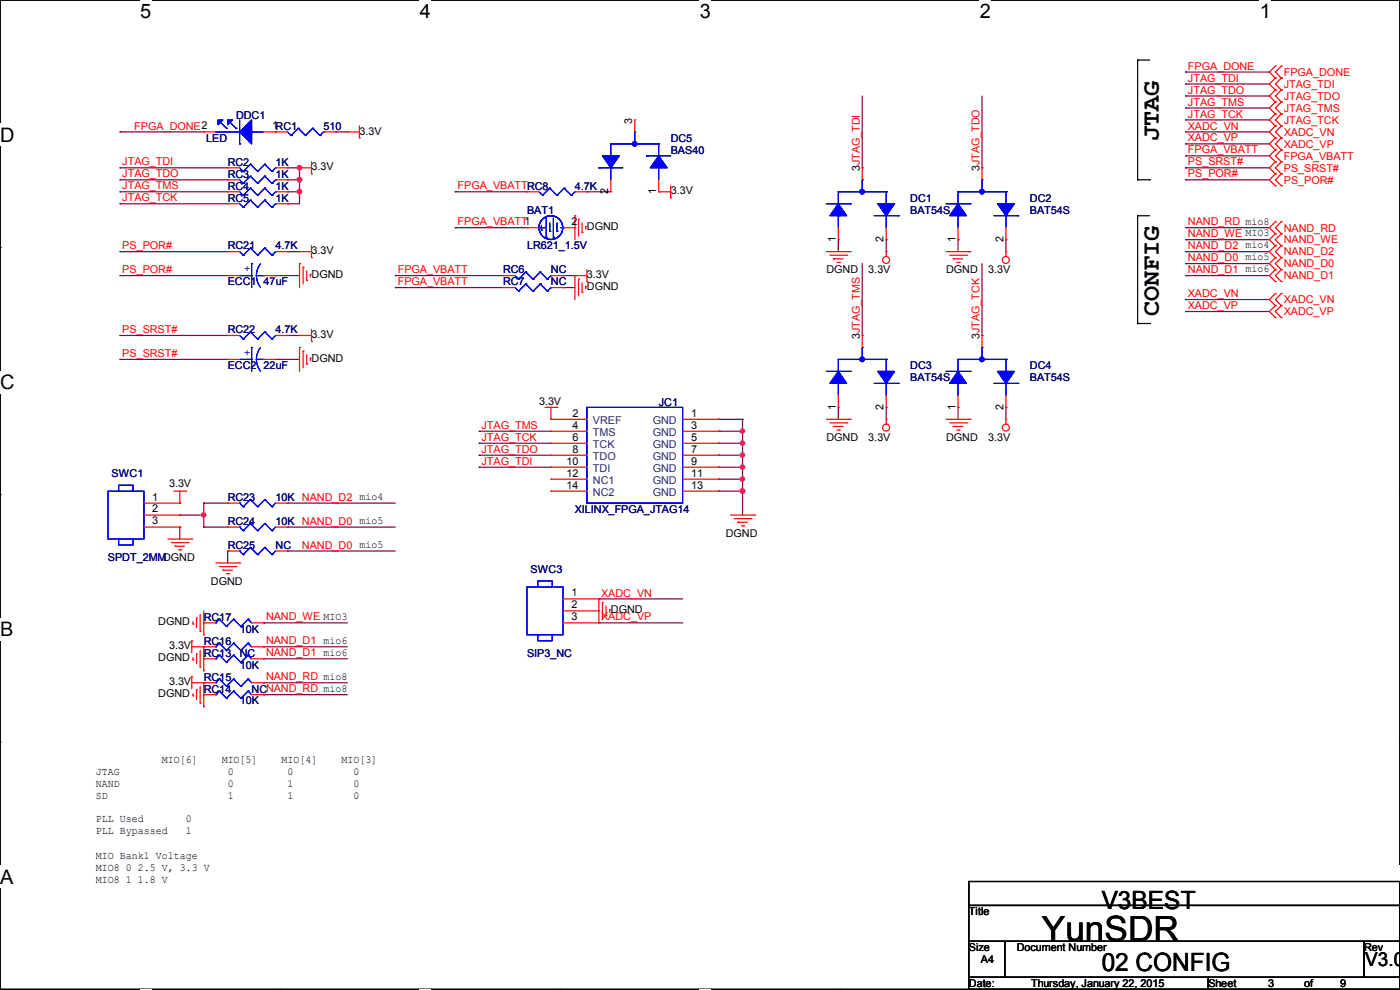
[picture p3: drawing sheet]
<svg xmlns="http://www.w3.org/2000/svg" width="297mm" height="210mm" viewBox="0 0 297 210" stroke-linecap="round" stroke-linejoin="round" font-family="sans-serif">
<path d="M0 0h297v209.8h-297z" fill="none" stroke="#000" stroke-width=".25"/>
<g fill="#fff">
<path d="M29.7 0h2.4v4.8h-2.4z"/>
<path d="M29.7 209.8h2.4v.2h-2.4z"/>
</g>
<path d="M59.4 0h.1M59.4 209.8h.1" fill="none" stroke="#000" stroke-width=".25"/>
<g fill="#fff">
<path d="M89.1 0h2.3v4.8h-2.3z"/>
<path d="M89.1 209.8h2.3v.2h-2.3z"/>
</g>
<path d="M118.8 0h.1M118.8 209.8h.1" fill="none" stroke="#000" stroke-width=".25"/>
<g fill="#fff">
<path d="M148.5 0h2.3v4.8h-2.3z"/>
<path d="M148.5 209.8h2.3v.2h-2.3z"/>
</g>
<path d="M178.2 0h.1M178.2 209.8h.1" fill="none" stroke="#000" stroke-width=".25"/>
<g fill="#fff">
<path d="M207.9 0h2.3v4.8h-2.3z"/>
<path d="M207.9 209.8h2.3v.2h-2.3z"/>
</g>
<path d="M237.6 0h.1M237.6 209.8h.1" fill="none" stroke="#000" stroke-width=".25"/>
<g fill="#fff">
<path d="M267.3 0h2.3v4.8h-2.3z"/>
<path d="M267.3 209.8h2.3v.2h-2.3z"/>
<path d="M0 26.2h3.1v4.8h-3.1z"/>
<path d="M0 78.7h3.1v4.7h-3.1z"/>
</g>
<path d="M0 52.5h.1M297 52.5h.1" fill="none" stroke="#000" stroke-width=".25"/>
<path d="M0 131.1h2.9v4.8h-2.9z" fill="#fff"/>
<path d="M0 104.9h.1M297 104.9h.1" fill="none" stroke="#000" stroke-width=".25"/>
<g fill="#fff">
<path d="M0 183.6h2.9v4.7h-2.9z"/>
<path d="M296.9 183.6h.1v4.7h-.1z"/>
</g>
<g fill="none" stroke="#000" stroke-width=".25">
<path d="M241.3 12.7h.1M241.3 12.7h2.6M241.3 12.7v25.4M241.3 38.1h.1M241.3 38.1h2.6M243.9 38.1h.1M241.3 45.8h.1M241.3 45.8v22.8M241.3 45.8h2.6M241.3 68.6h.1M241.3 68.6h2.6M243.9 68.6h.1"/>
<path d="M0 157.4h.1M297 157.4h.1M205.5 187h91.5v5.1h-91.5zM205.5 192.1h91.5v7.6h-91.5zM205.5 199.7h7.6v7.6h-7.6zM213.1 199.7h76.2v7.6h-76.2zM289.3 199.7h7.7v7.6h-7.7zM205.5 207.3h50.8v2.5h-50.8zM256.3 207.3h40.7v2.5h-40.7z"/>
</g>
<g fill="none" stroke="#800040" stroke-width=".25">
<path d="M251.5 17.8h.1M251.5 15.3h.1M251.5 17.8h17.8M251.5 15.3h17.8M25.4 28h.1M25.4 35.6h.1M25.4 38.1h.1M25.4 35.6h22.9M25.4 38.1h22.9M25.4 28h17.8M61 35.6h.1M61 38.1h.1"/>
<path d="M61 35.6h2.5M61 38.1h2.5M63.5 35.6h.1M63.5 38.1h.1M63.5 35.6v7.6h-2.5M71.2 28h.1M71.2 28h2.5M182.9 35.6h.1M182.9 20.4v15.2M208.3 35.6h.1M208.3 20.4v15.2M251.5 35.6h.1"/>
<path d="M251.5 38.1h.1M251.5 33.1h.1M251.5 28h.1M251.5 25.4h.1M251.5 30.5h.1M251.5 20.4h.1M251.5 22.9h.1M251.5 35.6h17.8M251.5 38.1h17.8M251.5 33.1h17.8M251.5 28h17.8M251.5 25.4h17.8"/>
<path d="M251.5 30.5h17.8M251.5 20.4h17.8M251.5 22.9h17.8M25.4 43.2h.1M25.4 40.7h.1M25.4 53.4h.1M25.4 58.5h.1M25.4 43.2h22.9M25.4 40.7h22.9M25.4 58.5h22.9M25.4 53.4h22.9M58.5 58.5h.1"/>
<path d="M58.5 58.5h5M61 40.7h.1M61 43.2h.1M61 53.4h.1M61 40.7h2.5M61 53.4h2.5M63.5 40.7h.1M83.9 58.5h.1M83.9 58.5h22.8M96.6 40.7h.1M96.6 48.3h.1M96.6 40.7h15.2"/>
<path d="M96.6 48.3h15.2M119.4 58.5h.1M119.4 58.5h2.6M124.5 40.7h.1M124.5 40.7h5.1M177.8 50.8h.1M177.8 50.8v2.6M182.9 55.9v15.3M188 50.8h.1M188 50.8v2.6M203.2 50.8h.1M203.2 50.8v2.6"/>
<path d="M208.3 55.9v15.3M213.4 50.8h.1M213.4 50.8v2.6M251.5 55.9h.1M251.5 53.4h.1M251.5 50.8h.1M251.5 58.5h.1M251.5 48.3h.1M251.5 58.5h17.8M251.5 53.4h17.8M251.5 48.3h17.8M251.5 55.9h17.8"/>
<path d="M251.5 50.8h17.8M25.4 71.2h.1M25.4 76.2h.1M25.4 76.2h22.9M25.4 71.2h22.9M58.5 76.2h.1M58.5 76.2h5M61 71.2h.1M61 71.2h2.5M83.9 61h.1M83.9 61h22.8M119.4 61h.1"/>
<path d="M119.4 61h2.6M182.9 71.2h.1M208.3 71.2h.1M251.5 63.5h.1M251.5 66.1h.1M251.5 63.5h17.8M251.5 66.1h17.8M101.6 91.5h.1M101.6 96.6h.1M101.6 94h.1M101.6 99.1h.1M101.6 91.5h15.3"/>
<path d="M101.6 96.6h15.3M101.6 99.1h15.3M101.6 94h15.3M152.4 88.9h.1M152.4 91.5h.1M152.4 96.6h.1M152.4 99.1h.1M152.4 94h.1M152.4 88.9h5.1M152.4 91.5h5.1M152.4 96.6h5.1M152.4 99.1h5.1"/>
<path d="M152.4 94h5.1M157.5 99.1h.1M157.5 88.9h.1M157.5 96.6h.1M157.5 94h.1M157.5 91.5h.1M157.5 88.9v20.4M177.8 86.4h.1M177.8 86.4v2.5M188 86.4h.1M188 86.4v2.5M203.2 86.4h.1"/>
<path d="M203.2 86.4v2.5M213.4 86.4h.1M213.4 86.4v2.5M38.1 111.8h.1M38.1 109.3h.1M38.1 111.8v2.5M38.1 109.3h5.1M43.2 106.7h.1M43.2 111.8h.1M43.2 109.3h.1M43.2 106.7h5.1M43.2 111.8h5.1"/>
<path d="M43.2 106.7v5.1M48.3 116.9h.1M48.3 116.9v2.5M61 106.7h.1M61 111.8h.1M61 116.9h.1M61 106.7h22.9M61 111.8h22.9M61 116.9h22.9M152.4 104.2h.1M152.4 101.6h.1M152.4 104.2h5.1"/>
<path d="M152.4 101.6h5.1M157.5 101.6h.1M157.5 104.2h.1M55.9 139.7h.1M55.9 137.2h.1M55.9 132.1h.1M55.9 139.7h17.8M55.9 137.2h17.8M55.9 132.1h17.8M127 127h.1M127 132.1h.1M127 132.1h17.8"/>
<path d="M127 127h17.8M55.9 147.4h.1M55.9 144.8h.1M55.9 147.4h17.8M55.9 144.8h17.8"/>
</g>
<g fill="#f0f" stroke="#f0f" stroke-width=".25">
<circle cx="157.5" cy="99.1" r=".49"/>
<circle cx="157.5" cy="104.2" r=".49"/>
<circle cx="157.5" cy="101.6" r=".49"/>
<circle cx="157.5" cy="96.5" r=".49"/>
<circle cx="157.5" cy="94" r=".49"/>
<circle cx="157.5" cy="91.5" r=".49"/>
<circle cx="63.5" cy="38.1" r=".49"/>
<circle cx="63.5" cy="35.6" r=".49"/>
<circle cx="63.5" cy="40.7" r=".49"/>
<circle cx="43.2" cy="109.2" r=".49"/>
</g>
<g fill="none" stroke="#f00" stroke-width=".25">
<path d="M270.6 14h.1M270.6 16.6h.1M270.6 19.1h.1M270.6 14l-1.3 1.3 1.3 1.3M270.6 16.6l-1.3 1.2 1.3 1.3M270.6 19.1l-1.3 1.3 1.3 1.2M271.8 16.6h.1M271.8 14h.1M271.8 19.1h.1M271.8 14l-1.2 1.3 1.2 1.3M271.8 16.6l-1.2 1.2 1.2 1.3M271.8 19.1l-1.2 1.3 1.2 1.2"/>
<path d="M43.2 28h.1M43.2 28h2.6M48.3 35.6h.1M48.3 38.1h.1M48.3 35.6h2.5M48.3 38.1h2.5M55.9 28h5.1M58.5 28h.1M58.5 35.6h2.5M58.5 38.1h2.5M61 35.6h.1M61 38.1h.1"/>
<path d="M63.5 35.6h.1M63.5 35.6h2.6M66.1 36.9h.1M66.1 34.3v2.6M68.6 28h2.6M71.2 28h.1M73.7 28h.1M73.7 28h2.5M76.2 29.3h.1M76.2 26.7v2.6M129.6 38.1v2.6M134.7 25.4h.1"/>
<path d="M134.7 25.4v2.6M139.7 38.1v2.6M142.3 39.4v2.6M182.9 35.6h.1M182.9 35.6v2.5M208.3 35.6h.1M208.3 35.6v2.5M270.6 34.3h.1M270.6 36.9h.1M270.6 39.4h.1M270.6 29.3h.1M270.6 31.8h.1"/>
<path d="M270.6 21.6h.1M270.6 24.2h.1M270.6 26.7h.1M270.6 34.3l-1.3 1.3 1.3 1.3M270.6 36.9l-1.3 1.2 1.3 1.3M270.6 29.3l-1.3 1.2 1.3 1.3M270.6 31.8l-1.3 1.3 1.3 1.2M270.6 21.6l-1.3 1.3 1.3 1.3M270.6 24.2l-1.3 1.2 1.3 1.3M270.6 26.7l-1.3 1.3 1.3 1.3M271.8 36.9h.1M271.8 34.3h.1"/>
<path d="M271.8 39.4h.1M271.8 31.8h.1M271.8 29.3h.1M271.8 21.6h.1M271.8 24.2h.1M271.8 26.7h.1M271.8 34.3l-1.2 1.3 1.2 1.3M271.8 36.9l-1.2 1.2 1.2 1.3M271.8 29.3l-1.2 1.2 1.2 1.3M271.8 31.8l-1.2 1.3 1.2 1.2M271.8 21.6l-1.2 1.3 1.2 1.3M271.8 24.2l-1.2 1.2 1.2 1.3"/>
<path d="M271.8 26.7l-1.2 1.3 1.2 1.3M48.3 53.4h.1M48.3 58.5h.1M48.3 40.7h.1M48.3 43.2h.1M48.3 53.4h2.5M48.3 58.5h2.5M48.3 40.7h2.5M48.3 43.2h2.5M55.9 58.5h2.6M58.5 58.5h.1M58.5 53.4h2.5"/>
<path d="M58.5 40.7h2.5M58.5 43.2h2.5M61 53.4h.1M61 40.7h.1M61 43.2h.1M63.5 55.9h.1M63.5 53.4h.1M63.5 53.4h2.6M63.5 55.9v5.1M64.3 56.7h.1M64.3 56.7v3.5M65.1 59.5h.1"/>
<path d="M65.1 57.4v2.1M65.8 58.2h.1M65.8 58.2v.5M66.1 54.7h.1M66.1 52.1v2.6M106.7 58.5h.1M106.7 58.5h2.6M111.8 48.3h.1M111.8 40.7h.1M111.8 40.7h2.5M111.8 48.3h2.5M116.9 58.5h2.5"/>
<path d="M119.4 58.5h.1M119.4 48.3h2.6M122 45.8h.1M122 58.5h.1M122 48.3h.1M122 45.8v5M122 58.5v5M122 58.5h2.5M122 40.7h2.5M122.7 46.5h.1M122.7 59.2h.1M122.7 46.5v3.6"/>
<path d="M122.7 59.2v3.6M123.5 49.3h.1M123.5 47.3v2M123.5 60v2M124.2 48h.1M124.2 48v.6M124.5 59.7h.1M124.5 40.7h.1M124.5 57.2v2.5M129.6 40.7h.1M139.7 40.7h.1M139.7 40.7h2.6"/>
<path d="M142.3 42h.1M175.3 53.4h5.1M176.1 54.1h3.5M176.8 54.9h.1M176.8 54.9h2.1M177.6 55.7h.5M177.8 50.8h.1M177.8 48.3v2.5M178.1 55.7h.1M179.6 54.1h.1M180.4 53.4h.1M188 53.4h.1"/>
<path d="M188 50.8h.1M188 48.3v2.5M188 53.4v1M200.7 53.4h5.1M201.5 54.1h3.5M202.2 54.9h.1M202.2 54.9h2.1M203 55.7h.5M203.2 50.8h.1M203.2 48.3v2.5M203.5 55.7h.1M205 54.1h.1"/>
<path d="M205.8 53.4h.1M213.4 53.4h.1M213.4 50.8h.1M213.4 48.3v2.5M213.4 53.4v1M270.6 57.2h.1M270.6 59.7h.1M270.6 49.6h.1M270.6 52.1h.1M270.6 47h.1M270.6 54.7h.1M270.6 57.2l-1.3 1.3 1.3 1.2"/>
<path d="M270.6 49.6l-1.3 1.2 1.3 1.3M270.6 47l-1.3 1.3 1.3 1.3M270.6 52.1l-1.3 1.3 1.3 1.3M270.6 54.7l-1.3 1.2 1.3 1.3M271.8 59.7h.1M271.8 57.2h.1M271.8 52.1h.1M271.8 49.6h.1M271.8 47h.1M271.8 54.7h.1M271.8 57.2l-1.2 1.3 1.2 1.2M271.8 49.6l-1.2 1.2 1.2 1.3"/>
<path d="M271.8 47l-1.2 1.3 1.2 1.3M271.8 52.1l-1.2 1.3 1.2 1.3M271.8 54.7l-1.2 1.2 1.2 1.3M48.3 76.2h.1M48.3 71.2h.1M48.3 71.2h2.5M48.3 76.2h2.5M55.9 76.2h2.6M58.5 76.2h.1M58.5 71.2h2.5M61 71.2h.1M63.5 73.7h.1"/>
<path d="M63.5 71.2h.1M63.5 73.7v5.1M63.5 71.2h2.6M64.3 74.5h.1M64.3 74.5v3.5M65.1 77.3h.1M65.1 75.2v2.1M65.8 76h.1M65.8 76v.5M66.1 72.4h.1M66.1 69.9v2.5M106.7 61h.1"/>
<path d="M106.7 61h2.6M116.9 61h2.5M119.4 61h.1M123.5 62h.1M124.2 60.7h.1M124.2 60.7v.6M182.9 71.2h.1M182.9 71.2v2.5M208.3 71.2h.1M208.3 71.2v2.5M270.6 62.3h.1M270.6 64.8h.1"/>
<path d="M270.6 67.4h.1M270.6 62.3l-1.3 1.2 1.3 1.3M270.6 64.8l-1.3 1.3 1.3 1.3M271.8 64.8h.1M271.8 62.3h.1M271.8 67.4h.1M271.8 62.3l-1.2 1.2 1.2 1.3M271.8 64.8l-1.2 1.3 1.2 1.3M115.6 86.4h2.6M116.9 88.9h.1M116.9 91.5h.1M116.9 94h.1"/>
<path d="M116.9 96.6h.1M116.9 99.1h.1M116.9 86.4v2.5M116.9 88.9h7.6M116.9 91.5h7.6M116.9 94h7.6M116.9 96.6h7.6M116.9 99.1h7.6M118.2 86.4h.1M144.8 88.9h7.6M144.8 91.5h7.6M144.8 94h7.6"/>
<path d="M144.8 96.6h7.6M144.8 99.1h7.6M152.4 88.9h.1M152.4 91.5h.1M152.4 94h.1M152.4 96.6h.1M152.4 99.1h.1M175.3 88.9h5.1M176.1 89.7h3.5M176.8 90.5h.1M176.8 90.5h2.1M177.6 91.2h.5"/>
<path d="M177.8 86.4h.1M177.8 83.9v2.5M178.1 91.2h.1M179.6 89.7h.1M180.4 88.9h.1M188 88.9h.1M188 86.4h.1M188 83.9v2.5M188 88.9v1.1M200.7 88.9h5.1M201.5 89.7h3.5M202.2 90.5h.1"/>
<path d="M202.2 90.5h2.1M203 91.2h.5M203.2 86.4h.1M203.2 83.9v2.5M203.5 91.2h.1M205 89.7h.1M205.8 88.9h.1M213.4 88.9h.1M213.4 86.4h.1M213.4 83.9v2.5M213.4 88.9v1.1M30.5 109.3h7.6"/>
<path d="M30.5 106.7h7.6M30.5 111.8h7.6M35.6 114.3h5.1M36.4 115.1h3.5M36.9 104.2h2.5M37.1 115.9h.1M37.1 115.9h2.1M37.9 116.6h.5M38.1 106.7h.1M38.1 109.3h.1M38.1 111.8h.1M38.1 104.2v2.5"/>
<path d="M38.4 116.6h.1M39.4 104.2h.1M39.9 115.1h.1M40.7 114.3h.1M45.8 119.4h5M48.3 106.7h.1M48.3 116.9h.1M48.3 111.8h.1M48.3 106.7h2.5M48.3 111.8h2.5M48.3 116.9h2.5M50.8 119.4h.1"/>
<path d="M58.5 106.7h2.5M58.5 111.8h2.5M58.5 116.9h2.5M61 106.7h.1M61 116.9h.1M61 111.8h.1M116.9 101.6h.1M116.9 104.2h.1M116.9 104.2h7.6M116.9 101.6h7.6M144.8 104.2h7.6M144.8 101.6h7.6"/>
<path d="M152.4 101.6h.1M152.4 104.2h.1M155 109.3h5.1M155.7 110h3.6M156.5 110.8h.1M156.5 110.8h2M157.3 111.5h.5M157.8 111.5h.1M159.3 110h.1M160.1 109.3h.1M40.7 135.9h.1M40.7 135.9v2.6"/>
<path d="M40.7 137.2h5.1M40.9 140h.1M40.9 132.4h.1M40.9 131.9v.5M40.9 139.5v.5M41.7 138.7h.1M41.7 131.1h.1M41.7 131.1v2M41.7 138.7v2.1M42.5 133.9h.1M42.5 130.3v3.6M42.5 138v3.5"/>
<path d="M43.2 137.2h.1M43.2 134.7h.1M43.2 132.1h.1M43.2 139.7h.1M43.2 129.6v5.1M43.2 137.2v5.1M43.2 132.1h2.6M43.2 139.7h2.6M46.5 120.2h3.6M47.3 120.9h.1M47.3 120.9h2M48 121.7h.6"/>
<path d="M48.6 121.7h.1M50.1 120.2h.1M53.4 137.2h2.5M53.4 132.1h2.5M53.4 139.7h2.5M55.9 132.1h.1M55.9 137.2h.1M55.9 139.7h.1M119.4 127h7.6M119.4 129.6h7.6M119.4 132.1h7.6M127 127h.1"/>
<path d="M127 129.6h.1M127 132.1h.1M127 127v5.1M127.8 127.8h.1M127.8 127.8v3.6M128.6 130.6h.1M128.6 128.6v2M129.3 129.3h.1M129.3 129.3v.5M40.7 143.6h.1M40.7 144.8h5.1M40.7 143.6v2.5"/>
<path d="M40.9 147.6h.1M40.9 147.1v.5M41.7 146.3h.1M41.7 146.3v2.1M42.5 149.1h.1M42.5 141.5h.1M42.5 145.6v3.5M43.2 144.8h.1M43.2 149.9h.1M43.2 142.3h.1M43.2 147.4h.1M43.2 144.8v5.1"/>
<path d="M43.2 147.4h2.6M53.4 144.8h2.5M53.4 147.4h2.5M55.9 144.8h.1M55.9 147.4h.1"/>
<circle cx="188" cy="55.1" r=".74"/>
<circle cx="213.4" cy="55.1" r=".74"/>
<circle cx="188" cy="90.7" r=".74"/>
<circle cx="213.4" cy="90.7" r=".74"/>
</g>
<g fill="none" stroke="#00f" stroke-width=".25">
<path d="M45.8 28h.1M45.8 28h5M46.8 26l1.2 1.2M48 27.2h.1M48.8 26l1.3 1.2M50.1 27.2h.1M50.8 30.5h.1M50.8 25.4v5.1M50.8 35.6l.8 .8M50.8 38.1l.8 .8M51.6 36.4h.1M51.6 38.9h.1"/>
<path d="M53.1 34.8h.1M53.1 37.4h.1M53.1 39.9h.1M53.1 37.4l-1.5 1.5M53.1 34.8l-1.5 1.6M53.1 34.8l1.6 1.6M53.1 37.4l1.6 1.5M53.1 39.9l-1.5 1.5M53.1 39.9l1.6 1.5M53.4 28h.1M53.4 28h2.5M54.7 36.4h.1"/>
<path d="M54.7 38.9h.1M56.2 34.8h.1M56.2 37.4h.1M56.2 39.9h.1M56.2 37.4l-1.5 1.5M56.2 34.8l-1.5 1.6M56.2 34.8l1.5 1.6M56.2 37.4l1.5 1.5M56.2 39.9l-1.5 1.5M56.2 39.9l1.5 1.5M57.7 36.4h.1M57.7 38.9h.1"/>
<path d="M58.5 35.6h.1M58.5 38.1h.1M58.5 38.1l-.8 .8M58.5 35.6l-.8 .8M61 28l.8 .7M61.8 28.7h.1M63.3 27.2h.1M63.3 27.2l-1.5 1.5M63.3 27.2l1.5 1.5M64.8 28.7h.1M66.3 27.2h.1M66.3 27.2l-1.5 1.5"/>
<path d="M66.3 27.2l1.6 1.5M67.9 28.7h.1M68.6 28h.1M68.6 28l-.7 .7M116.6 39.9h.1M116.6 39.9l-1.5 1.5M116.6 39.9l1.6 1.5M119.7 39.9h.1M119.7 39.9l-1.5 1.5M119.7 39.9l1.5 1.5M127 35.6h.1M127 35.6h5.1"/>
<path d="M129.6 35.6h.1M129.6 30.5h.1M129.6 30.5v2.6M129.6 35.6v2.5M129.6 30.5h10.1M134.7 28h.1M134.7 28v2.5M137.2 33.1h.1M137.2 33.1h5.1M139.7 35.6h.1M139.7 30.5h.1M139.7 30.5v2.6"/>
<path d="M139.7 35.6v2.5M182.9 38.1h.1M182.9 38.1v2.6M208.3 38.1h.1M208.3 38.1v2.6M50.8 53.4l.8 .7M50.8 58.5h2.6M50.8 40.7l.8 .7M50.8 43.2l.8 .8M51.6 54.1h.1M51.6 41.4h.1M51.6 44h.1"/>
<path d="M53.1 52.6h.1M53.1 42.5h.1M53.1 52.6l-1.5 1.5M53.1 52.6l1.6 1.5M53.1 42.5l-1.5 1.5M53.1 42.5l1.6 1.5M53.4 55.9h.1M53.4 58.5h.1M53.4 55.9v5.1M54.4 58.5l.3 1.5 .6 .9M54.4 58.5h1.5M54.7 54.1h.1"/>
<path d="M54.7 41.4h.1M54.7 44h.1M55.2 56l-.7 1.4-.1 1.1M55.9 58.5h.1M56.2 52.6h.1M56.2 42.5h.1M56.2 52.6l-1.5 1.5M56.2 52.6l1.5 1.5M56.2 42.5l-1.5 1.5M56.2 42.5l1.5 1.5M57.7 54.1h.1M57.7 41.4h.1"/>
<path d="M57.7 44h.1M58.5 53.4h.1M58.5 40.7h.1M58.5 43.2h.1M58.5 53.4l-.8 .7M58.5 40.7l-.8 .7M58.5 43.2l-.8 .8M109.3 58.5l.7 .7M110 59.2h.1M111.5 57.7h.1M111.5 57.7l-1.5 1.5M111.5 57.7l1.6 1.5"/>
<path d="M113.1 59.2h.1M114.3 48.3h1.1M114.3 40.7l.8 .7M114.6 57.7h.1M114.6 57.7l-1.5 1.5M114.6 57.7l1.5 1.5M114.9 48.8h.1M114.9 47.8v1M115.1 41.4h.1M115.4 48.3h.1M115.9 50.3h.1M115.9 46.3v4"/>
<path d="M116.1 59.2h.1M116.6 49.1h.1M116.6 47.3v1.8M116.9 58.5h.1M116.9 58.5l-.8 .7M117.4 50.3h.1M117.4 46.3v4M118.2 49.1h.1M118.2 41.4h.1M118.2 47.3v1.8M118.9 48.3h.5M119.4 48.3h.1"/>
<path d="M121.2 41.4h.1M122 40.7h.1M122 40.7l-.8 .7M175.3 43.2h5.1M177.8 45.8h.1M177.8 40.7h.1M177.8 40.7v2.5M177.8 45.8v2.5M177.8 40.7h10.2M180.4 43.2h.1M185.5 45.8h5M188 45.8h.1"/>
<path d="M188 40.7h.1M188 40.7v2.5M188 45.8v2.5M190.5 45.8h.1M200.7 43.2h5.1M203.2 45.8h.1M203.2 40.7h.1M203.2 40.7v2.5M203.2 45.8v2.5M203.2 40.7h10.2M205.8 43.2h.1M210.9 45.8h5"/>
<path d="M213.4 45.8h.1M213.4 40.7h.1M213.4 40.7v2.5M213.4 45.8v2.5M215.9 45.8h.1M50.8 76.2h2.6M50.8 71.2l.8 .7M51.6 71.9h.1M53.1 70.4h.1M53.1 70.4l-1.5 1.5M53.1 70.4l1.6 1.5M53.4 73.7h.1"/>
<path d="M53.4 76.2h.1M53.4 73.7v5.1M54.4 76.2l.3 1.6 .6 .9M54.4 76.2h1.5M54.7 71.9h.1M55.2 73.8l-.7 1.4-.1 1M55.9 76.2h.1M56.2 70.4h.1M56.2 70.4l-1.5 1.5M56.2 70.4l1.5 1.5M57.7 71.9h.1M58.5 71.2h.1"/>
<path d="M58.5 71.2l-.8 .7M109.3 61l.7 .8M110 61.8h.1M111.5 60.2h.1M111.5 60.2l-1.5 1.6M111.5 60.2l1.6 1.6M113.1 61.8h.1M114.6 60.2h.1M114.6 60.2l-1.5 1.6M114.6 60.2l1.5 1.6M116.1 61.8h.1M116.9 61h.1"/>
<path d="M116.9 61l-.8 .8M175.3 78.8h5.1M177.8 76.2h.1M177.8 76.2h10.2M177.8 76.2v2.6M180.4 78.8h.1M182.9 73.7h.1M182.9 73.7v2.5M188 76.2h.1M188 76.2v2.6M200.7 78.8h5.1M203.2 76.2h.1"/>
<path d="M203.2 76.2v2.6M203.2 76.2h10.2M205.8 78.8h.1M208.3 73.7h.1M208.3 73.7v2.5M213.4 76.2h.1M213.4 76.2v2.6M124.5 86.4h20.3v20.3h-20.3zM177.8 81.3h.1M177.8 81.3v2.6M185.5 81.3h5M188 81.3h.1"/>
<path d="M188 81.3v2.6M190.5 81.3h.1M203.2 81.3h.1M203.2 81.3v2.6M210.9 81.3h5M213.4 81.3h.1M213.4 81.3v2.6M215.9 81.3h.1M22.9 104.2h7.6v10.1h-7.6zM25.2 104.2v-1.3h3v1.3h-.2M25.4 114.3h-.2v1.3h3v-1.3M50.8 106.7h.1"/>
<path d="M50.8 116.9h.1M50.8 111.8h.1M50.8 106.7l.8 .8M50.8 116.9l.8 .7M50.8 111.8l.8 .8M51.6 107.5h.1M51.6 117.6h.1M51.6 112.6h.1M53.1 106h.1M53.1 116.1h.1M53.1 111h.1M53.1 106l1.6 1.5"/>
<path d="M53.1 106l-1.5 1.5M53.1 116.1l1.6 1.5M53.1 116.1l-1.5 1.5M53.1 111l1.6 1.6M53.1 111l-1.5 1.6M54.7 107.5h.1M54.7 117.6h.1M54.7 112.6h.1M56.2 106h.1M56.2 116.1h.1M56.2 111h.1M56.2 106l1.5 1.5"/>
<path d="M56.2 106l-1.5 1.5M56.2 116.1l-1.5 1.5M56.2 116.1l1.5 1.5M56.2 111l1.5 1.6M56.2 111l-1.5 1.6M57.7 107.5h.1M57.7 117.6h.1M57.7 112.6h.1M58.5 106.7l-.8 .8M58.5 116.9l-.8 .7M58.5 111.8l-.8 .8M45.8 132.1h.1"/>
<path d="M45.8 137.2h.1M45.8 139.7h.1M46.5 131.4h.1M46.5 136.4h.1M46.5 139h.1M46.5 131.4l1.5 1.5M46.5 131.4l-.7 .7M46.5 136.4l1.5 1.6M46.5 136.4l-.7 .8M46.5 139l1.5 1.5M46.5 139l-.7 .7M48 132.9h.1"/>
<path d="M48 138h.1M49.6 131.4h.1M49.6 136.4h.1M49.6 139h.1M49.6 131.4l1.5 1.5M49.6 131.4l-1.6 1.5M49.6 136.4l1.5 1.6M49.6 136.4l-1.6 1.6M49.6 139l1.5 1.5M49.6 139l-1.6 1.5M51.1 132.9h.1M51.1 138h.1"/>
<path d="M52.6 131.4h.1M52.6 136.4h.1M52.6 139h.1M52.6 131.4l.8 .7M52.6 131.4l-1.5 1.5M52.6 136.4l.8 .8M52.6 136.4l-1.5 1.6M52.6 139l.8 .7M52.6 139l-1.5 1.5M111.8 124.5h7.6v10.2h-7.6zM114.1 124.5v-1.3h3v1.3h-.2M114.3 134.7h-.2v1.2h3v-1.2"/>
<path d="M45.8 144.8h.1M45.8 147.4h.1M46.5 144.1h.1M46.5 146.6h.1M46.5 144.1l1.5 1.5M46.5 144.1l-.7 .7M46.5 146.6l1.5 1.5M46.5 146.6l-.7 .8M48 145.6h.1M48 148.1h.1M48 140.5h.1M49.6 144.1h.1"/>
<path d="M49.6 146.6h.1M49.6 144.1l1.5 1.5M49.6 144.1l-1.6 1.5M49.6 146.6l1.5 1.5M49.6 146.6l-1.6 1.5M51.1 145.6h.1M51.1 148.1h.1M51.1 140.5h.1M52.6 144.1h.1M52.6 146.6h.1M52.6 144.1l.8 .7M52.6 144.1l-1.5 1.5"/>
<path d="M52.6 146.6l.8 .8M52.6 146.6l-1.5 1.5"/>
<circle cx="116.9" cy="48.3" r="2.52"/>
</g>
<g fill="#00f" stroke="#00f" stroke-width=".25">
<path d="M53.4 25.4v5.1l-2.6-2.5z"/>
<path d="M48.3 25.4h1l-1 1.1z"/>
<path d="M46.3 25.4h1l-1 1.1z"/>
<path d="M203.2 78.8l1.8 2.5h-3.5z" fill-rule="evenodd"/>
<path d="M211.6 78.8h3.6l-1.8 2.5z" fill-rule="evenodd"/>
<path d="M203.2 78.8l1.8 2.5h-3.5z" fill-rule="evenodd"/>
<path d="M211.6 78.8h3.6l-1.8 2.5z" fill-rule="evenodd"/>
<path d="M177.8 43.2l1.8 2.6h-3.5z" fill-rule="evenodd"/>
<path d="M186.2 43.2h3.6l-1.8 2.6z" fill-rule="evenodd"/>
<path d="M177.8 43.2l1.8 2.6h-3.5z" fill-rule="evenodd"/>
<path d="M186.2 43.2h3.6l-1.8 2.6z" fill-rule="evenodd"/>
<path d="M139.7 33.1l1.8 2.5h-3.5z" fill-rule="evenodd"/>
<path d="M127.8 33.1h3.6l-1.8 2.5z" fill-rule="evenodd"/>
<path d="M139.7 33.1l1.8 2.5h-3.5z" fill-rule="evenodd"/>
<path d="M127.8 33.1h3.6l-1.8 2.5z" fill-rule="evenodd"/>
<path d="M203.2 43.2l1.8 2.6h-3.5z" fill-rule="evenodd"/>
<path d="M211.6 43.2h3.6l-1.8 2.6z" fill-rule="evenodd"/>
<path d="M203.2 43.2l1.8 2.6h-3.5z" fill-rule="evenodd"/>
<path d="M211.6 43.2h3.6l-1.8 2.6z" fill-rule="evenodd"/>
<path d="M177.8 78.8l1.8 2.5h-3.5z" fill-rule="evenodd"/>
<path d="M186.2 78.8h3.6l-1.8 2.5z" fill-rule="evenodd"/>
<path d="M177.8 78.8l1.8 2.5h-3.5z" fill-rule="evenodd"/>
<path d="M186.2 78.8h3.6l-1.8 2.5z" fill-rule="evenodd"/>
<circle cx="208.3" cy="76.2" r=".49"/>
<circle cx="182.9" cy="40.7" r=".49"/>
<circle cx="134.6" cy="30.5" r=".49"/>
<circle cx="208.3" cy="40.7" r=".49"/>
<circle cx="182.9" cy="76.2" r=".49"/>
</g>
<text font-size="7.4" x="221" y="199.7">YunSDR</text>
<g font-size="5.3">
<text x="245.9" y="30" transform="rotate(-90 245.9 30)">JTAG</text>
<text x="245.9" y="67.1" transform="rotate(-90 245.9 67.1)">CONFIG</text>
<text x="233.7" y="192.8">V3BEST</text>
<text x="233.7" y="206">02 CONFIG</text>
</g>
<g font-size="4.2">
<text x="29.7" y="3.9">5</text>
<text x="89.1" y="3.9">4</text>
<text x="148.5" y="3.9">3</text>
<text x="207.9" y="3.9">2</text>
<text x="267.2" y="3.9">1</text>
<text x="0" y="30.1">D</text>
<text x="0" y="82.5">C</text>
<text x="0" y="135">B</text>
<text x="0" y="187.4">A</text>
<text x="297" y="187.4">A</text>
</g>
<text font-size="4.1" x="289.6" y="204.9">V3.0</text>
<g font-size="2.3" fill="#f00">
<text x="252" y="17.3">JTAG_TDI</text>
<text x="252" y="14.8">FPGA_DONE</text>
<text x="272.3" y="16.1">FPGA_DONE</text>
<text x="252" y="19.9">JTAG_TDO</text>
<text x="252" y="22.4">JTAG_TMS</text>
<text x="272.3" y="18.6">JTAG_TDI</text>
<text x="272.3" y="21.2">JTAG_TDO</text>
<text x="272.3" y="23.7">JTAG_TMS</text>
<text x="28.5" y="27.5">FPGA_DONE2</text>
<text x="252" y="27.5">XADC_VN</text>
<text x="252" y="24.9">JTAG_TCK</text>
<text x="272.3" y="26.2">JTAG_TCK</text>
<text x="272.3" y="28.8">XADC_VN</text>
<text x="26" y="35.1">JTAG_TDI</text>
<text x="252" y="35.1">PS_SRST#</text>
<text x="252" y="32.6">FPGA_VBATT</text>
<text x="252" y="30">XADC_VP</text>
<text x="272.3" y="31.3">XADC_VP</text>
<text x="272.3" y="33.9">FPGA_VBATT</text>
<text x="26" y="37.6">JTAG_TDO</text>
<text x="26" y="40.2">JTAG_TMS</text>
<text x="97.1" y="40.2">FPGA_VBATTRC8</text>
<text x="252" y="37.6">PS_POR#</text>
<text x="272.3" y="36.4">PS_SRST#</text>
<text x="272.3" y="38.9">PS_POR#</text>
<text x="26" y="42.7">JTAG_TCK</text>
<text x="97.1" y="47.8">FPGA_VBATT1</text>
<text x="252" y="47.8">NAND_RD mio8</text>
<text x="26" y="52.9">PS_POR#</text>
<text x="252" y="52.9">NAND_D2 mio4</text>
<text x="252" y="50.3">NAND_WE MIO3</text>
<text x="272.3" y="51.6">NAND_WE</text>
<text x="272.3" y="49.1">NAND_RD</text>
<text x="26" y="58">PS_POR#</text>
<text x="84.4" y="58">FPGA_VBATT</text>
<text x="252" y="55.4">NAND_D0 mio5</text>
<text x="252" y="58">NAND_D1 mio6</text>
<text x="272.3" y="59.3">NAND_D1</text>
<text x="272.3" y="54.2">NAND_D2</text>
<text x="272.3" y="56.7">NAND_D0</text>
<text x="84.4" y="60.5">FPGA_VBATT</text>
<text x="252" y="63">XADC_VN</text>
<text x="252" y="65.6">XADC_VP</text>
<text x="272.3" y="64.3">XADC_VN</text>
<text x="26" y="70.7">PS_SRST#</text>
<text x="272.3" y="66.9">XADC_VP</text>
<text x="26" y="75.7">PS_SRST#</text>
<text x="102.2" y="91">JTAG_TMS</text>
<text x="102.2" y="93.5">JTAG_TCK</text>
<text x="102.2" y="96.1">JTAG_TDO</text>
<text x="102.2" y="98.6">JTAG_TDI</text>
<text x="64.1" y="116.4">NAND_D0 mio5</text>
<text x="56.4" y="131.6">NAND_WE MIO3</text>
<text x="127.6" y="126.5">XADC_VN</text>
<text x="127.6" y="131.6">XADC_VP</text>
<text x="56.4" y="136.7">NAND_D1 mio6</text>
<text x="56.4" y="139.2">NAND_D1 mio6</text>
<text x="56.4" y="144.3">NAND_RD mio8</text>
</g>
<g font-size="2.3" fill="#000080">
<text x="50.1" y="25.2">DDC1</text>
<text x="68.6" y="27.5">510</text>
<text x="43.7" y="30.1">LED</text>
<text x="48.3" y="35.1">RC2</text>
<text x="58.5" y="35.1">1K</text>
<text x="142.3" y="30.1">DC5</text>
<text x="142.3" y="32.6">BAS40</text>
<text x="48.3" y="37.7">RC3</text>
<text x="48.3" y="40.2">RC4</text>
<text x="58.5" y="37.7">1K</text>
<text x="58.5" y="40.2">1K</text>
<text x="122" y="40.2">4.7K</text>
<text x="48.3" y="42.8">RC5</text>
<text x="58.5" y="42.8">1K</text>
<text x="111.8" y="45.3">BAT1</text>
<text x="193.1" y="42.8">DC1</text>
<text x="193.1" y="45.3">BAT54S</text>
<text x="218.5" y="42.8">DC2</text>
<text x="218.5" y="45.3">BAT54S</text>
<text x="48.3" y="52.9">RC21</text>
<text x="58.5" y="52.9">4.7K</text>
<text x="111.8" y="52.9">LR621_1.5V</text>
<text x="106.7" y="58">RC6</text>
<text x="116.9" y="58">NC</text>
<text x="48.3" y="60.5">ECC1</text>
<text x="55.9" y="60.5">47uF</text>
<text x="106.7" y="60.5">RC7</text>
<text x="116.9" y="60.5">NC</text>
<text x="48.3" y="70.7">RC22</text>
<text x="58.5" y="70.7">4.7K</text>
<text x="48.3" y="78.3">ECC2</text>
<text x="55.9" y="78.3">22uF</text>
<text x="193.1" y="78.3">DC3</text>
<text x="193.1" y="80.9">BAT54S</text>
<text x="218.5" y="78.3">DC4</text>
<text x="218.5" y="80.9">BAT54S</text>
<text x="139.8" y="86.2">JC1</text>
<text x="23.7" y="101.2">SWC1</text>
<text x="48.3" y="106.3">RC23</text>
<text x="58.5" y="106.3">10K NAND_D2 mio4</text>
<text x="48.3" y="111.3">RC24</text>
<text x="58.5" y="111.3">10K NAND_D0 mio5</text>
<text x="122" y="108.8">XILINX_FPGA_JTAG14</text>
<text x="22.9" y="119">SPDT_2MMDGND</text>
<text x="48.3" y="116.4">RC25</text>
<text x="58.5" y="116.4">NC</text>
<text x="112.6" y="121.5">SWC3</text>
<text x="43.2" y="131.7">RC17</text>
<text x="43.2" y="136.7">RC16</text>
<text x="50.8" y="134.2">10K</text>
<text x="43.2" y="139.3">RC13</text>
<text x="50.8" y="139.3">NC</text>
<text x="50.8" y="141.8">10K</text>
<text x="111.8" y="139.3">SIP3_NC</text>
<text x="43.2" y="144.4">RC15</text>
<text x="43.2" y="146.9">RC14</text>
<text x="50.8" y="149.4">10K</text>
<text x="53.4" y="146.9">NCNAND_RD mio8</text>
</g>
<g font-size="2.3">
<text x="57.7" y="27.4">1RC1</text>
<text x="76.2" y="28.5">3.3V</text>
<text x="134.1" y="26.2" transform="rotate(-90 134.1 26.2)">3</text>
<text x="66.1" y="36.2">3.3V</text>
<text x="129" y="41.2" transform="rotate(-90 129 41.2)">2</text>
<text x="139.2" y="41.2" transform="rotate(-90 139.2 41.2)">1</text>
<text x="142.3" y="41.2">3.3V</text>
<text x="182.4" y="36.4" transform="rotate(-90 182.4 36.4)">3JTAG_TDI</text>
<text x="207.8" y="36.4" transform="rotate(-90 207.8 36.4)">3JTAG_TDO</text>
<text x="121.2" y="47.8">2</text>
<text x="66.1" y="53.9">3.3V</text>
<text x="124.5" y="48.9">DGND</text>
<text x="177.3" y="51.3" transform="rotate(-90 177.3 51.3)">1</text>
<text x="187.5" y="51.3" transform="rotate(-90 187.5 51.3)">2</text>
<text x="202.7" y="51.3" transform="rotate(-90 202.7 51.3)">1</text>
<text x="212.9" y="51.3" transform="rotate(-90 212.9 51.3)">2</text>
<text x="66.1" y="59">DGND</text>
<text x="124.5" y="59">3.3V</text>
<text x="175.3" y="58">DGND</text>
<text x="184.2" y="58">3.3V</text>
<text x="200.7" y="58">DGND</text>
<text x="209.6" y="58">3.3V</text>
<text x="124.5" y="61.6">DGND</text>
<text x="66.1" y="71.7">3.3V</text>
<text x="182.4" y="71.9" transform="rotate(-90 182.4 71.9)">3JTAG_TMS</text>
<text x="207.8" y="71.9" transform="rotate(-90 207.8 71.9)">3JTAG_TCK</text>
<text x="66.1" y="76.8">DGND</text>
<text x="114.4" y="85.9">3.3V</text>
<text x="121.5" y="88.4">2</text>
<text x="146.6" y="88.4">1</text>
<text x="177.3" y="86.9" transform="rotate(-90 177.3 86.9)">1</text>
<text x="187.5" y="86.9" transform="rotate(-90 187.5 86.9)">2</text>
<text x="202.7" y="86.9" transform="rotate(-90 202.7 86.9)">1</text>
<text x="212.9" y="86.9" transform="rotate(-90 212.9 86.9)">2</text>
<text x="121.5" y="90.9">4</text>
<text x="121.5" y="93.5">6</text>
<text x="146.6" y="90.9">3</text>
<text x="146.6" y="93.5">5</text>
<text x="175.3" y="93.6">DGND</text>
<text x="184.2" y="93.6">3.3V</text>
<text x="200.7" y="93.6">DGND</text>
<text x="209.6" y="93.6">3.3V</text>
<text x="120.2" y="98.6">10</text>
<text x="120.2" y="101.1">12</text>
<text x="121.5" y="96">8</text>
<text x="146.6" y="96">7</text>
<text x="146.6" y="98.6">9</text>
<text x="146.6" y="101.1">11</text>
<text x="32.3" y="106.2">1</text>
<text x="35.9" y="103.2">3.3V</text>
<text x="120.2" y="103.6">14</text>
<text x="146.6" y="103.6">13</text>
<text x="32.3" y="108.7">2</text>
<text x="32.3" y="111.3">3</text>
<text x="154" y="113.9">DGND</text>
<text x="44.7" y="124">DGND</text>
<text x="121.2" y="126.5">1</text>
<text x="121.2" y="129">2</text>
<text x="121.2" y="131.6">3</text>
<text x="129.6" y="130.1">DGND</text>
<text x="33.6" y="132.7">DGND</text>
<text x="35.9" y="137.8">3.3V</text>
<text x="33.6" y="140.3">DGND</text>
<text x="33.6" y="147.9">DGND</text>
<text x="35.9" y="145.4">3.3V</text>
<text x="34.3" y="161.9">MIO[6]</text>
<text x="47" y="161.9">MIO[5]</text>
<text x="59.7" y="161.9">MIO[4]</text>
<text x="72.4" y="161.9">MIO[3]</text>
<text x="20.4" y="164.4">JTAG</text>
<text x="20.4" y="166.9">NAND</text>
<text x="48.3" y="164.4">0</text>
<text x="48.3" y="166.9">0</text>
<text x="61" y="164.4">0</text>
<text x="61" y="166.9">1</text>
<text x="75" y="164.4">0</text>
<text x="75" y="166.9">0</text>
<text x="20.4" y="169.4">SD</text>
<text x="48.3" y="169.4">1</text>
<text x="61" y="169.4">1</text>
<text x="75" y="169.4">0</text>
<text x="20.4" y="174.4">PLL Used</text>
<text x="20.4" y="176.9">PLL Bypassed</text>
<text x="39.4" y="174.4">0</text>
<text x="39.4" y="176.9">1</text>
<text x="20.4" y="182.2">MIO Bank1 Voltage</text>
<text x="20.4" y="184.7">MIO8 0 2.5 V, 3.3 V</text>
<text x="20.4" y="187.2">MIO8 1 1.8 V</text>
<text x="205.5" y="194.1">Title</text>
<text x="205.5" y="201.8">Size</text>
<text x="215.7" y="201.8">Document Number</text>
<text x="289.4" y="201.8">Rev</text>
<text x="205.5" y="209.4">Date:</text>
<text x="208.1" y="204.3">A4</text>
<text x="218.7" y="209.4">Thursday, January 22, 2015</text>
<text x="256.3" y="209.4">Sheet</text>
<text x="269" y="209.4">3</text>
<text x="276.7" y="209.4">of</text>
<text x="284.3" y="209.4">9</text>
</g>
<g font-size="2.3" fill="#004080">
<text x="125.8" y="90">VREF</text>
<text x="125.8" y="92.5">TMS</text>
<text x="125.8" y="95.1">TCK</text>
<text x="138.5" y="90">GND</text>
<text x="138.5" y="92.5">GND</text>
<text x="138.5" y="95.1">GND</text>
<text x="125.8" y="97.6">TDO</text>
<text x="125.8" y="100.2">TDI</text>
<text x="138.5" y="97.6">GND</text>
<text x="138.5" y="100.2">GND</text>
<text x="125.8" y="102.7">NC1</text>
<text x="125.8" y="105.2">NC2</text>
<text x="138.5" y="102.7">GND</text>
<text x="138.5" y="105.2">GND</text>
</g>
<g font-size="2.1" fill="#00f">
<text x="53" y="57.7" transform="rotate(-90 53 57.7)">+</text>
<text x="53" y="75.5" transform="rotate(-90 53 75.5)">+</text>
</g>
</svg>
